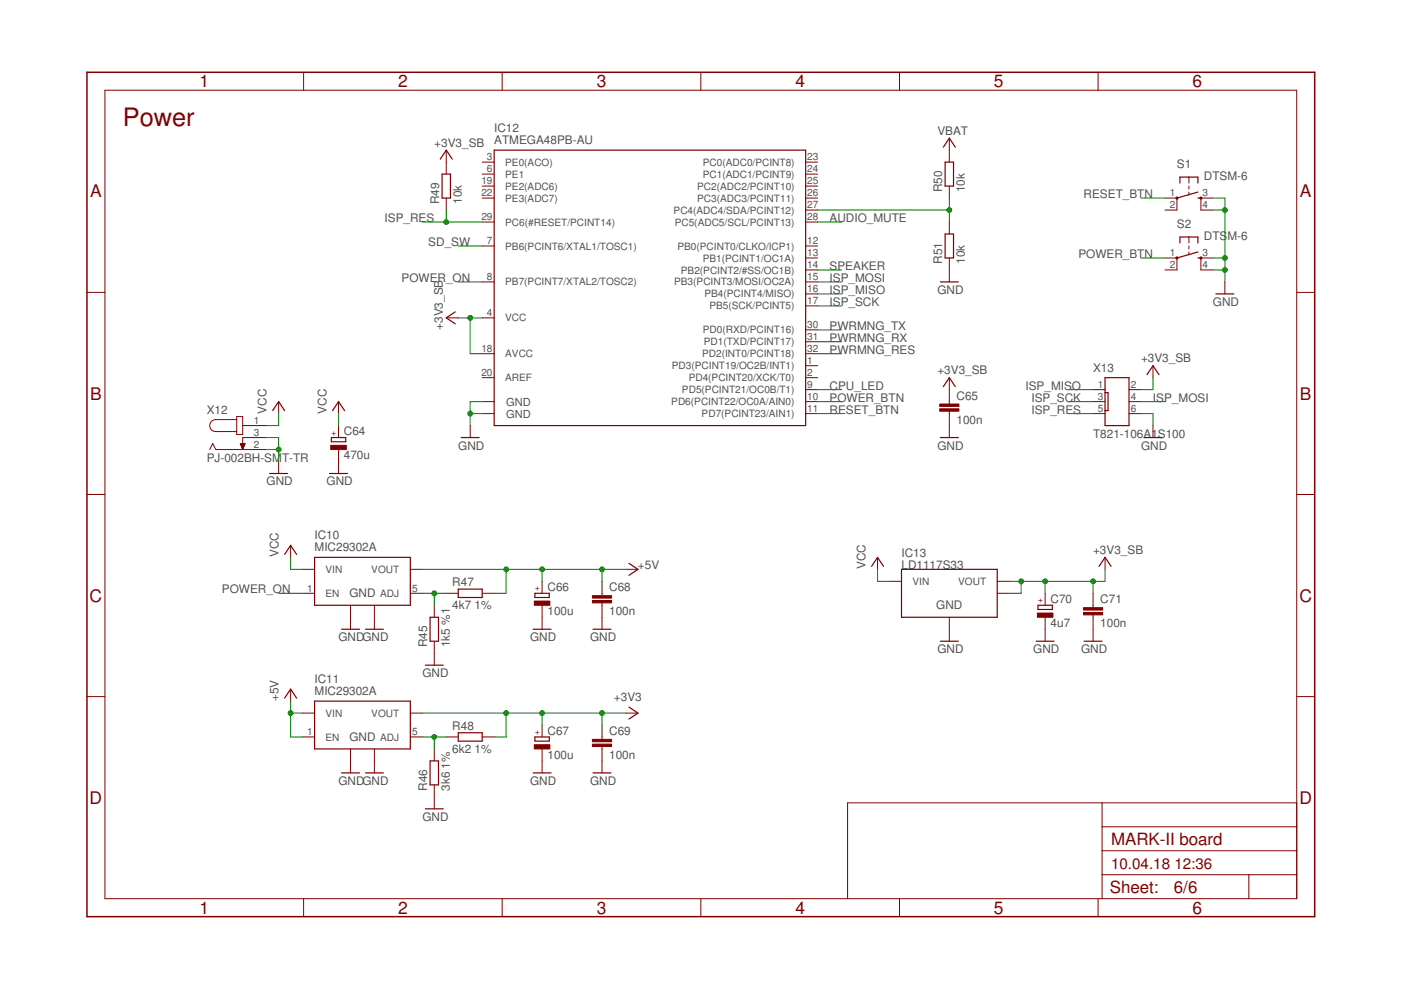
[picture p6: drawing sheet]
<svg xmlns="http://www.w3.org/2000/svg" width="297mm" height="210mm" viewBox="0 0 297 210" stroke-linecap="round" stroke-linejoin="round" font-family="sans-serif">
<g fill="none" stroke="#800000" stroke-width=".21">
<path d="M22.2 19.1h252.7v171.4h-252.7zM64.4 15.3v3.8M106.5 15.3v3.8M148.6 15.3v3.8M190.7 15.3v3.8M232.8 15.3v3.8M94.6 31.8v5.1M102.2 34.4h2.6M102.2 36.9h2.6M102.2 39.5h2.6M170.8 34.4h2.6M170.8 36.9h2.6"/>
<path d="M170.8 39.5h2.6M201.3 29.3v5.1M201.3 39.5v2.5M252.1 37.5v1.3M252.1 39.5v.6M94.6 42v2.5M102.2 42h2.6M102.2 52.2h2.6M102.2 59.8h2.6M102.2 47.1h2.6M170.8 42h2.6M170.8 44.5h2.6"/>
<path d="M170.8 54.7h2.6M170.8 57.2h2.6M170.8 52.2h2.6M170.8 59.8h2.6M170.8 47.1h2.6M201.3 47.1v2.5M201.3 54.7v5.1M247 42h2.5v2.5h-2.5M247 54.7h2.5v2.5h-2.5M252.1 40.7v.7M252.1 50.2v1.3M252.1 52.2v.6"/>
<path d="M252.1 53.4v.7M257.2 42h-2.6v2.5h2.6M257.2 54.7h-2.6v2.5h2.6M259.7 59.8v2.5M18.4 62h3.8M94.6 67.4h2.6M102.2 67.4h2.6M102.2 75h2.6M170.8 77.5h2.6M170.8 62.3h2.6M170.8 64.9h2.6M170.8 75h2.6"/>
<path d="M170.8 69.9h2.6M170.8 72.5h2.6M244.5 77.5v2.6M274.9 62h3.8M44.5 95.3l.6-1.3 .6 1.3h10.8M50.2 89h-4.5a1.27 1.27 0 0 0-1.2 1.2 1.27 1.27 0 0 0 1.2 1.3h4.5M50.2 88.3h1.3v3.8h-1.3zM50.9 94h1.1l-.5 1.3zM51 94.1h.9M51 94.2h.9M51.1 94.4h.7M51.1 94.5h.7"/>
<path d="M51.2 94.6h.5M51.2 94.7h.5M51.3 94.8h.3M51.3 95h.3M51.4 95.1h.1M51.4 95.2h.1M51.5 90.2h5M56.5 92.8h-5v2.5M59.1 85.2v2.5M59.1 97.9v2.5M71.8 85.2v2.5M71.8 90.2v2.6"/>
<path d="M71.8 95.3v5.1M99.7 90.2v2.6M102.2 85.2h2.6M102.2 87.7h2.6M102.2 80.1h2.6M170.8 82.6h2.6M170.8 85.2h2.6M170.8 87.7h2.6M170.8 80.1h2.6M201.3 80.1v5.6M201.3 87.2v5.6M231.8 82.6h2.5"/>
<path d="M231.8 85.2h2.5M231.8 87.7h2.5M239.4 82.6h2.5M239.4 85.2h2.5M239.4 87.7h2.5M244.5 90.2v2.6M18.4 104.8h3.8M61.6 115.6v2.6M186.1 118.2v2.5M234.3 118.2v2.5M274.9 104.8h3.8M64.2 120.7h2.5"/>
<path d="M64.2 125.8h2.5M74.3 128.3v5.1M79.4 128.3v5.1M87 120.7h2.5M87 125.8h2.5M92.1 128.3v2.6M92.1 136v5M94.6 125.8h2.6M102.2 125.8h2.6M114.9 123.3v2.5M114.9 128.3v5.1M127.6 123.3v3"/>
<path d="M127.6 127.8v5.6M132.7 120.7h2.6M188.6 123.3h2.5M201.3 130.9v5.1M211.4 125.8h2.6M211.4 123.3h2.6M221.6 125.8v2.5M221.6 130.9v5.1M231.8 125.8v3M231.8 130.4v5.6M18.4 147.7h3.8M61.6 146.1v2.6"/>
<path d="M64.2 151.2h2.5M64.2 156.3h2.5M74.3 158.8v5.1M79.4 158.8v5.1M87 151.2h2.5M87 156.3h2.5M92.1 158.8v2.5M94.6 156.3h2.6M102.2 156.3h2.6M114.9 153.7v2.6M114.9 158.8v5.1M127.6 153.7v3.1"/>
<path d="M127.6 158.3v5.6M132.7 151.2h2.6M274.9 147.7h3.8M92.1 166.4v5.1M233.7 170.2v20.3M233.7 175.3h41.2M274.9 170.2h-95.2v20.3M64.4 190.5v3.9M106.5 190.5v3.9M148.6 190.5v3.9M190.7 190.5v3.9M232.8 190.5v3.9"/>
<path d="M233.7 185.5h41.2M233.7 180.4h41.2M264.8 185.5v5"/>
</g>
<path d="M18.4 15.3h260.3v179.1h-260.3z" fill="none" stroke="#800000" stroke-width=".32"/>
<g fill="none" stroke="#800000" stroke-width=".25">
<path d="M93.3 33.7l1.3-1.9 1.3 1.9M93.7 36.9h1.8v5.1h-1.8zM104.8 31.8h66v58.4h-66zM200 31.2l1.3-1.9 1.2 1.9M200.4 34.4h1.8v5.1h-1.8zM250.2 38.8v-1.3h3.8v1.3M199.4 59.8h3.8M200.4 49.6h1.8v5.1h-1.8zM250.2 51.5v-1.3h3.8v1.3M254 42h.6M254 40.7l-4.5 1.3M254 54.7h.6"/>
<path d="M254 53.4l-4.5 1.3M96.5 66.1l-1.9 1.3 1.9 1.3M243.2 79.4l1.3-1.9 1.2 1.9M257.8 62.3h3.8M57.8 87.1l1.3-1.9 1.2 1.9M70.3 92.8h3v.9h-3zM70.5 87.1l1.3-1.9 1.2 1.9M97.8 92.8h3.8M199.4 92.8h3.8M200 82l1.3-1.9 1.2 1.9M234.3 80.1h5.1v10.1h-5.1zM234.3 83.2h.6v3.9h-.6"/>
<path d="M242.5 92.8h3.9M57.2 100.4h3.8M60.3 117.5l1.3-1.9 1.3 1.9M66.7 118.2h20.3v10.1h-20.3zM69.9 100.4h3.8M133.3 119.4l2 1.3-2 1.3M72.4 133.4h3.8M77.5 133.4h3.8M91.2 130.9h1.8v5.1h-1.8zM97.2 124.9h5v1.8h-5zM113 133.4h3.8M113.4 125.8h3.1v.9h-3.1z"/>
<path d="M125.7 133.4h3.8M184.8 120.1l1.3-1.9 1.2 1.9M191.1 120.7h20.3v10.2h-20.3zM199.4 136h3.8M219.7 136h3.8M220.1 128.3h3v.9h-3zM229.8 136h3.9M233 120.1l1.3-1.9 1.3 1.9M60.3 148l1.3-1.9 1.3 1.9M66.7 148.7h20.3v10.1h-20.3zM90.2 141h3.8M97.2 155.4h5v1.7h-5z"/>
<path d="M113.4 156.3h3.1v.8h-3.1zM133.3 149.9l2 1.3-2 1.3M72.4 163.9h3.8M77.5 163.9h3.8M90.2 171.5h3.8M91.2 161.3h1.8v5.1h-1.8zM113 163.9h3.8M125.7 163.9h3.8"/>
</g>
<g fill="#800000" stroke="#800000" stroke-width=".21">
<path d="M125.6 127.3h4.1v.5h-4.1z"/>
<path d="M125.6 126.3h4.1v.5h-4.1z"/>
<path d="M125.6 157.8h4.1v.5h-4.1z"/>
<path d="M125.6 156.8h4.1v.5h-4.1z"/>
<path d="M113.3 127.4h3.3v.9h-3.3z"/>
<path d="M113.3 157.9h3.3v.9h-3.3z"/>
<path d="M70.1 94.4h3.3v.9h-3.3z"/>
<path d="M229.7 129.9h4.1v.5h-4.1z"/>
<path d="M229.7 128.8h4.1v.5h-4.1z"/>
<path d="M219.9 130h3.3v.9h-3.3z"/>
<path d="M199.2 86.7h4.1v.5h-4.1z"/>
<path d="M199.2 85.7h4.1v.5h-4.1z"/>
</g>
<g fill="none" stroke="#800000" stroke-width=".42">
<circle cx="249.5" cy="42" r=".13"/>
<circle cx="249.5" cy="54.7" r=".13"/>
<circle cx="254.6" cy="42" r=".13"/>
<circle cx="254.6" cy="54.7" r=".13"/>
</g>
<g fill="none" stroke="#008000" stroke-width=".21">
<path d="M89.5 47.1h12.7M94.6 44.5v2.6M97.2 59.8h5M97.2 52.2h5M173.4 44.5h27.9M173.4 57.2h5M173.4 59.8h5M173.4 47.1h5M201.3 42v5.1M241.9 42h5.1M241.9 54.7h5.1M257.2 42h2.5v17.8"/>
<path d="M257.2 44.5h2.5M257.2 54.7h2.5M257.2 57.2h2.5M97.2 67.4h5M99.7 67.4v7.6h2.5M173.4 75h5M173.4 72.5h5M173.4 62.3h5M173.4 64.9h5M173.4 69.9h5M56.5 92.8h2.6v5.1M56.5 95.3h2.6"/>
<path d="M59.1 87.7v2.5h-2.6M71.8 87.7v2.5M99.7 87.7h2.5M102.2 85.2h-2.5v5M173.4 87.7h5M173.4 85.2h5M173.4 82.6h5M226.7 87.7h5.1M226.7 85.2h5.1M226.7 82.6h5.1M241.9 87.7h2.6v2.5M241.9 85.2h5.1"/>
<path d="M244.5 80.1v2.5h-2.6M61.6 118.2v2.5h2.6M59.1 125.8h5.1M89.5 120.7h43.2M89.5 125.8h5.1M92.1 125.8v2.5M107.3 120.7v5.1h-2.5M114.9 120.7v2.6M127.6 120.7v2.6M186.1 120.7v2.6h2.5M216.5 123.3v2.5h-2.5M221.6 123.3v2.5"/>
<path d="M231.8 123.3v2.5M234.3 120.7v2.6h-20.3M61.6 151.2h2.6M61.6 148.7v7.6h2.6M89.5 151.2h43.2M89.5 156.3h5.1M92.1 156.3v2.5M107.3 151.2v5.1h-2.5M114.9 151.2v2.5M127.6 151.2v2.5"/>
</g>
<g fill="#008000" stroke="#008000" stroke-width=".21">
<circle cx="59.1" cy="95.3" r=".51"/>
<circle cx="259.7" cy="44.5" r=".51"/>
<circle cx="259.7" cy="54.7" r=".51"/>
<circle cx="259.7" cy="57.2" r=".51"/>
<circle cx="99.7" cy="87.7" r=".51"/>
<circle cx="107.3" cy="151.2" r=".51"/>
<circle cx="114.9" cy="151.2" r=".51"/>
<circle cx="127.6" cy="151.2" r=".51"/>
<circle cx="61.6" cy="151.2" r=".51"/>
<circle cx="107.3" cy="120.7" r=".51"/>
<circle cx="127.6" cy="120.7" r=".51"/>
<circle cx="114.9" cy="120.7" r=".51"/>
<circle cx="92.1" cy="156.3" r=".51"/>
<circle cx="92.1" cy="125.8" r=".51"/>
<circle cx="94.6" cy="47.1" r=".51"/>
<circle cx="216.5" cy="123.3" r=".51"/>
<circle cx="221.6" cy="123.3" r=".51"/>
<circle cx="231.8" cy="123.3" r=".51"/>
<circle cx="99.7" cy="67.4" r=".51"/>
<circle cx="201.3" cy="44.5" r=".51"/>
</g>
<text font-size="5.4" fill="#800000" x="26.1" y="26.8">Power</text>
<g font-size="3.7" fill="#800000">
<text x="42.3" y="18.5">1</text>
<text x="84.4" y="18.5">2</text>
<text x="126.5" y="18.5">3</text>
<text x="168.6" y="18.5">4</text>
<text x="210.7" y="18.5">5</text>
<text x="252.9" y="18.5">6</text>
<text x="19.1" y="41.9">A</text>
<text x="275.6" y="41.9">A</text>
<text x="19.1" y="84.7">B</text>
<text x="275.6" y="84.7">B</text>
<text x="19" y="127.6">C</text>
<text x="275.5" y="127.6">C</text>
<text x="19" y="170.4">D</text>
<text x="275.5" y="170.4">D</text>
<text x="42.3" y="193.7">1</text>
<text x="84.4" y="193.7">2</text>
<text x="126.5" y="193.7">3</text>
<text x="168.6" y="193.7">4</text>
<text x="210.7" y="193.7">5</text>
<text x="252.9" y="193.7">6</text>
</g>
<g font-size="3.6" fill="#800000">
<text x="235.6" y="179.1">MARK-II board</text>
<text x="235.3" y="189.4">Sheet:</text>
<text x="248.9" y="189.3">6/6</text>
</g>
<g font-size="3.2" fill="#800000">
<text x="235.6" y="184.2">10.04.18</text>
<text x="249" y="184.2">12:36</text>
</g>
<g font-size="2.5" fill="#505050">
<text x="104.8" y="28">IC12</text>
<text x="198.7" y="28.5">VBAT</text>
<text x="92.1" y="31.1">+3V3_SB</text>
<text x="104.8" y="30.6">ATMEGA48PB-AU</text>
<text x="249.5" y="35.6">S1</text>
<text x="199.8" y="40.7" transform="rotate(-90 199.8 40.7)">R50</text>
<text x="204.6" y="40.7" transform="rotate(-90 204.6 40.7)">10k</text>
<text x="229.7" y="42">RESET_BTN</text>
<text x="255.2" y="38.2">DTSM-6</text>
<text x="81.5" y="47.1">ISP_RES</text>
<text x="93.1" y="43.3" transform="rotate(-90 93.1 43.3)">R49</text>
<text x="97.9" y="43.3" transform="rotate(-90 97.9 43.3)">10k</text>
<text x="175.9" y="47.1">AUDIO_MUTE</text>
<text x="90.8" y="52.1">SD_SW</text>
<text x="249.5" y="48.3">S2</text>
<text x="255.2" y="50.9">DTS</text>
<text x="260.2" y="50.9">M-6</text>
<text x="85.1" y="59.8">POWER_ON</text>
<text x="175.9" y="59.8">ISP_MOSI</text>
<text x="175.9" y="57.2">SPEAKER</text>
<text x="199.8" y="56" transform="rotate(-90 199.8 56)">R51</text>
<text x="204.6" y="56" transform="rotate(-90 204.6 56)">10k</text>
<text x="228.6" y="54.7">POWER_BTN</text>
<text x="175.9" y="62.3">ISP_MISO</text>
<text x="175.9" y="64.8">ISP_SCK</text>
<text x="198.7" y="62.3">GND</text>
<text x="257.2" y="64.8">GND</text>
<text x="93.9" y="69.9" transform="rotate(-90 93.9 69.9)">+3V3_SB</text>
<text x="175.9" y="69.9">PWRMNG_TX</text>
<text x="175.9" y="72.5">PWRMNG_RX</text>
<text x="175.9" y="75">PWRMNG_RES</text>
<text x="241.9" y="76.8">+3V3_SB</text>
<text x="175.9" y="82.6">CPU_LED</text>
<text x="198.7" y="79.3">+3V3_SB</text>
<text x="217.4" y="82.6">ISP_MISO</text>
<text x="231.8" y="78.8">X13</text>
<text x="43.8" y="87.7">X12</text>
<text x="56.5" y="87.7" transform="rotate(-90 56.5 87.7)">VCC</text>
<text x="69.2" y="87.7" transform="rotate(-90 69.2 87.7)">VCC</text>
<text x="175.9" y="87.7">RESET_BTN</text>
<text x="175.9" y="85.2">POWER_BTN</text>
<text x="202.8" y="89.9">100n</text>
<text x="202.8" y="84.8">C65</text>
<text x="218.7" y="87.7">ISP_RES</text>
<text x="218.7" y="85.2">ISP_SCK</text>
<text x="244.5" y="85.2">ISP_MOSI</text>
<text x="72.9" y="92.3">C64</text>
<text x="97.2" y="95.3">GND</text>
<text x="198.7" y="95.3">GND</text>
<text x="231.8" y="92.8">T821-106A1S100</text>
<text x="241.9" y="95.3">GND</text>
<text x="43.8" y="97.9">PJ-002BH-SM</text>
<text x="59.8" y="97.9">T-TR</text>
<text x="72.9" y="97.4">470u</text>
<text x="56.5" y="102.9">GND</text>
<text x="69.2" y="102.9">GND</text>
<text x="59.1" y="118.2" transform="rotate(-90 59.1 118.2)">VCC</text>
<text x="66.7" y="114.4">IC10</text>
<text x="66.7" y="116.9">MIC29302A</text>
<text x="191.1" y="118.2">IC13</text>
<text x="231.8" y="117.4">+3V3_SB</text>
<text x="47" y="125.8">POWER_ON</text>
<text x="95.9" y="124.3">R47</text>
<text x="116.1" y="125.3">C66</text>
<text x="129.2" y="125.4">C68</text>
<text x="135.3" y="120.7">+5V</text>
<text x="183.5" y="120.7" transform="rotate(-90 183.5 120.7)">VCC</text>
<text x="191.1" y="120.7">LD1117S33</text>
<text x="74.1" y="126.7">GND</text>
<text x="95.9" y="129.1">4k7</text>
<text x="100.6" y="129.1">1%</text>
<text x="116.1" y="130.4">100u</text>
<text x="129.2" y="130.5">100n</text>
<text x="198.5" y="129.2">GND</text>
<text x="222.7" y="127.8">C70</text>
<text x="233.3" y="127.9">C71</text>
<text x="71.8" y="135.9">GNDGND</text>
<text x="90.6" y="137.2" transform="rotate(-90 90.6 137.2)">R45</text>
<text x="95.4" y="137.2" transform="rotate(-90 95.4 137.2)">1k5 %1</text>
<text x="112.4" y="135.9">GND</text>
<text x="125.1" y="135.9">GND</text>
<text x="222.7" y="132.9">4u7</text>
<text x="233.3" y="133">100n</text>
<text x="89.5" y="143.6">GND</text>
<text x="198.7" y="138.5">GND</text>
<text x="219.1" y="138.5">GND</text>
<text x="229.2" y="138.5">GND</text>
<text x="59.1" y="148.6" transform="rotate(-90 59.1 148.6)">+5V</text>
<text x="66.7" y="144.8">IC11</text>
<text x="66.7" y="147.4">MIC29302A</text>
<text x="130.2" y="148.6">+3V3</text>
<text x="95.9" y="154.8">R48</text>
<text x="116.1" y="155.8">C67</text>
<text x="129.2" y="155.9">C69</text>
<text x="74.1" y="157.2">GND</text>
<text x="95.9" y="159.6">6k2</text>
<text x="100.6" y="159.6">1%</text>
<text x="116.1" y="160.9">100u</text>
<text x="129.2" y="161">100n</text>
<text x="71.8" y="166.4">GNDGND</text>
<text x="90.6" y="167.7" transform="rotate(-90 90.6 167.7)">R46</text>
<text x="95.4" y="167.7" transform="rotate(-90 95.4 167.7)">3k6</text>
<text x="95.4" y="163" transform="rotate(-90 95.4 163)">1%</text>
<text x="112.4" y="166.4">GND</text>
<text x="125.1" y="166.4">GND</text>
<text x="89.5" y="174">GND</text>
</g>
<g font-size="2.3" fill="#505050">
<text x="107.3" y="86">GND</text>
<text x="107.3" y="88.5">GND</text>
</g>
<g font-size="2.1" fill="#505050">
<text x="103.2" y="34">3</text>
<text x="107.1" y="35.1">PE0(ACO)</text>
<text x="149" y="35.1">PC0(ADC0/PCINT8)</text>
<text x="171.2" y="34">23</text>
<text x="102.1" y="39.1">19</text>
<text x="102.1" y="41.6">22</text>
<text x="103.2" y="36.6">6</text>
<text x="107.1" y="37.7">PE1</text>
<text x="107.1" y="40.2">PE2(ADC6)</text>
<text x="147.8" y="40.2">PC2(ADC2/PCINT10)</text>
<text x="149" y="37.7">PC1(ADC1/PCINT9)</text>
<text x="171.2" y="36.6">24</text>
<text x="171.2" y="39.1">25</text>
<text x="171.2" y="41.6">26</text>
<text x="248" y="41.6">1</text>
<text x="255" y="41.6">3</text>
<text x="102.1" y="46.7">29</text>
<text x="107.1" y="42.8">PE3(ADC7)</text>
<text x="107.1" y="47.8">PC6(#RESET/PCINT14)</text>
<text x="142.8" y="45.3">PC4(ADC4/SDA/PCINT12)</text>
<text x="143.1" y="47.8">PC5(ADC5/SCL/PCINT13)</text>
<text x="147.8" y="42.8">PC3(ADC3/PCINT11)</text>
<text x="171.2" y="44.2">27</text>
<text x="171.2" y="46.7">28</text>
<text x="248" y="44.2">2</text>
<text x="255" y="44.2">4</text>
<text x="103.2" y="51.8">7</text>
<text x="107.1" y="52.9">PB6(PCINT6/XTAL1/TOSC1)</text>
<text x="143.6" y="52.9">PB0(PCINT0/CLKO/ICP1)</text>
<text x="171.2" y="51.8">12</text>
<text x="103.2" y="59.4">8</text>
<text x="144.4" y="58">PB2(PCINT2/#SS/OC1B)</text>
<text x="149" y="55.5">PB1(PCINT1/OC1A)</text>
<text x="171.2" y="54.3">13</text>
<text x="171.2" y="56.9">14</text>
<text x="171.2" y="59.4">15</text>
<text x="248" y="54.3">1</text>
<text x="248" y="56.9">2</text>
<text x="255" y="54.3">3</text>
<text x="255" y="56.9">4</text>
<text x="107.1" y="60.5">PB7(PCINT7/XTAL2/TOSC2)</text>
<text x="142.9" y="60.5">PB3(PCINT3/MOSI/OC2A)</text>
<text x="149.4" y="63.1">PB4(PCINT4/MISO)</text>
<text x="150.4" y="65.6">PB5(SCK/PCINT5)</text>
<text x="171.2" y="62">16</text>
<text x="171.2" y="64.5">17</text>
<text x="103.2" y="67">4</text>
<text x="107.1" y="68.1">VCC</text>
<text x="149" y="70.7">PD0(RXD/PCINT16)</text>
<text x="171.2" y="69.6">30</text>
<text x="102.1" y="74.6">18</text>
<text x="107.1" y="75.8">AVCC</text>
<text x="148.9" y="75.8">PD2(INT0/PCINT18)</text>
<text x="149.2" y="73.2">PD1(TXD/PCINT17)</text>
<text x="171.2" y="77.2">1</text>
<text x="171.2" y="72.1">31</text>
<text x="171.2" y="74.6">32</text>
<text x="102.1" y="79.7">20</text>
<text x="107.1" y="80.8">AREF</text>
<text x="142.5" y="78.3">PD3(PCINT19/OC2B/INT1)</text>
<text x="144.6" y="83.4">PD5(PCINT21/OC0B/T1)</text>
<text x="146" y="80.8">PD4(PCINT20/XCK/T0)</text>
<text x="171.2" y="79.7">2</text>
<text x="171.2" y="82.3">9</text>
<text x="232.8" y="82.3">1</text>
<text x="239.7" y="82.3">2</text>
<text x="53.8" y="89.9">1</text>
<text x="142.3" y="85.9">PD6(PCINT22/OC0A/AIN0)</text>
<text x="148.8" y="88.5">PD7(PCINT23/AIN1)</text>
<text x="171.2" y="84.8">10</text>
<text x="171.2" y="87.3">11</text>
<text x="232.8" y="84.8">3</text>
<text x="232.8" y="87.3">5</text>
<text x="239.7" y="84.8">4</text>
<text x="239.7" y="87.3">6</text>
<text x="53.8" y="92.4">3</text>
<text x="53.8" y="95">2</text>
<text x="65.1" y="125.4">1</text>
<text x="69" y="121.5">VIN</text>
<text x="78.7" y="121.5">VOUT</text>
<text x="87.4" y="125.4">5</text>
<text x="193.5" y="124">VIN</text>
<text x="203.2" y="124">VOUT</text>
<text x="69" y="126.6">EN</text>
<text x="80.6" y="126.6">ADJ</text>
<text x="65.1" y="155.9">1</text>
<text x="69" y="151.9">VIN</text>
<text x="78.7" y="151.9">VOUT</text>
<text x="87.4" y="155.9">5</text>
<text x="69" y="157">EN</text>
<text x="80.6" y="157">ADJ</text>
</g>
<g font-size="1.8" fill="#800000">
<text x="71.2" y="92.4" transform="rotate(-90 71.2 92.4)">+</text>
<text x="114.4" y="125.4" transform="rotate(-90 114.4 125.4)">+</text>
<text x="221" y="127.9" transform="rotate(-90 221 127.9)">+</text>
<text x="114.4" y="155.9" transform="rotate(-90 114.4 155.9)">+</text>
</g>
</svg>
